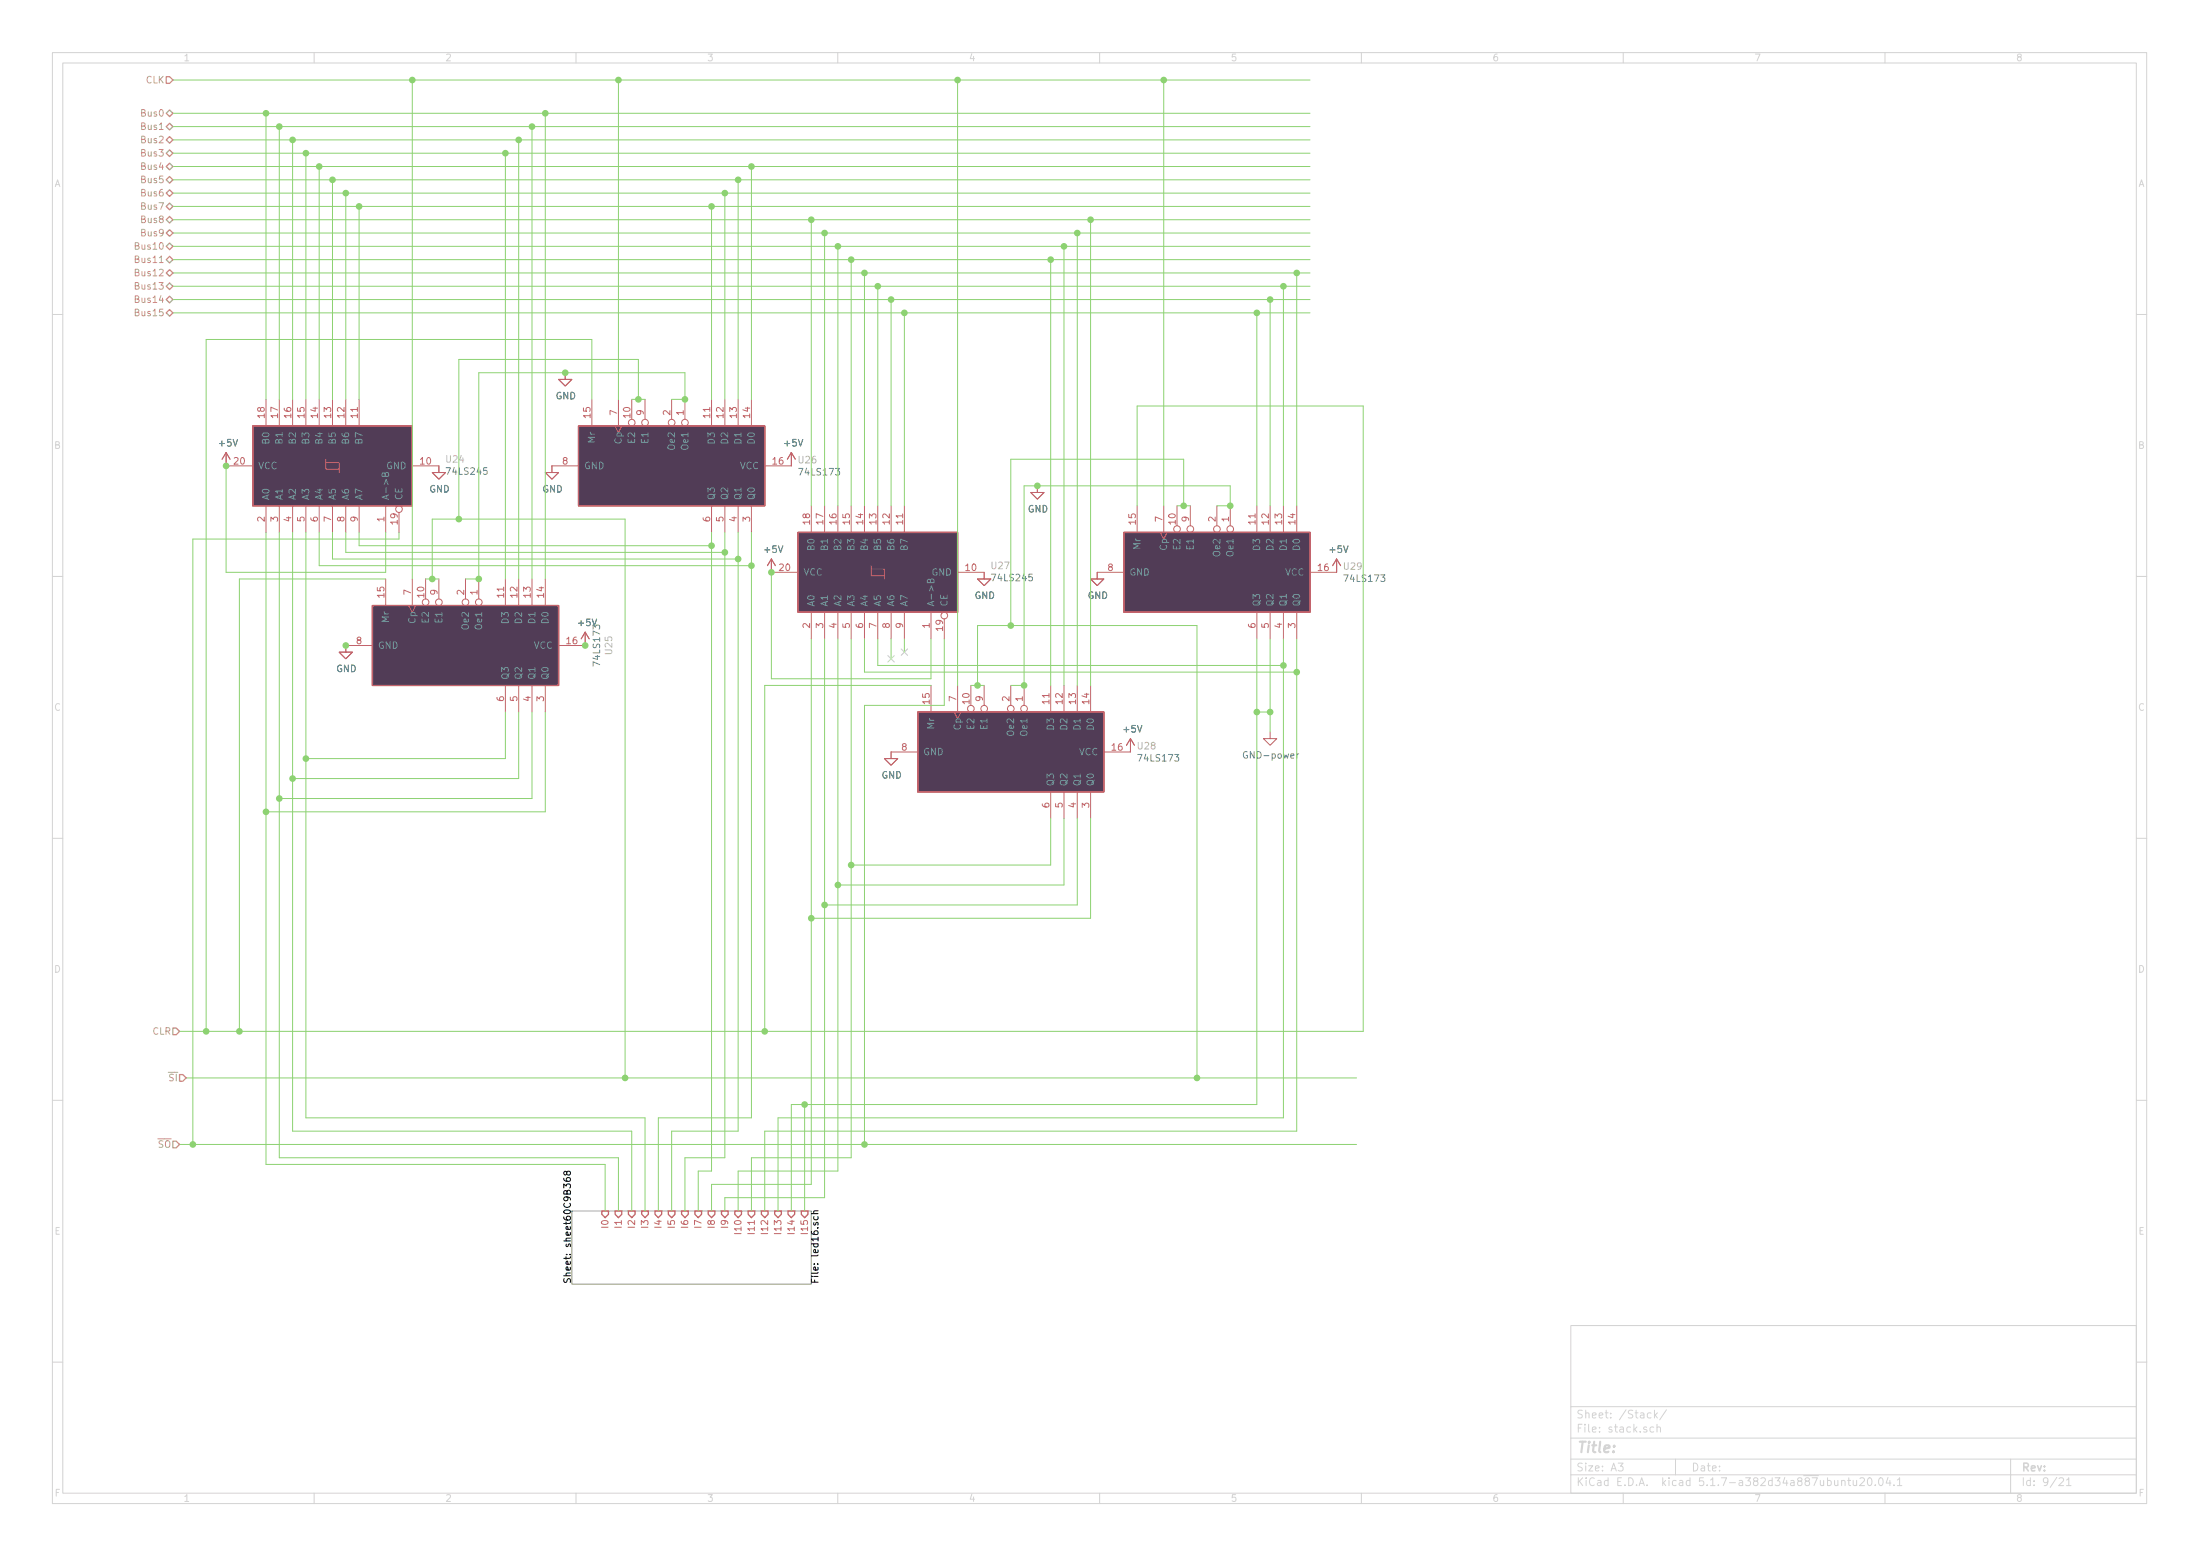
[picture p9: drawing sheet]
<svg xmlns="http://www.w3.org/2000/svg" width="420mm" height="297mm" viewBox="0 0 420 297" stroke-linecap="round" stroke-linejoin="round" font-family="sans-serif">
<g fill="none" stroke="#d3d3d3" stroke-width=".19">
<path d="M10 10h400v277h-400zM12 12h396v273.1h-396zM60 10v2M110 10v2M160 10v2M210 10v2M260 10v2M310 10v2M360 10v2M10 60h2M408 60h2M10 110h2"/>
<path d="M408 110h2M10 160h2M408 160h2M10 210h2M408 210h2M300 253h108v32.1h-108zM10 260h2M300 278.5h108M300 274.5h108M300 268.5h108M309 279.3h1l-.5 .6 .4 .1v.7l-.2 .1-.7-.1M315.3 269.8l-.4-.1-.3 .3 .1 .6 .2 .1 .4-.1"/>
<path d="M315.8 272.5l-.4-.1-.3 .3 .1 .6 .2 .1 .4-.1M316 269.2v1.5M316.1 270.1l.4 .6M316.5 272.5a.37 .37 0 0 1 .6 .1v.8M316.5 271.9v1.5M316.5 269.7l-.5 .6M318.3 269.1l-1.3 2M320 278.5v3M384 278.5v6.6M408 260h2M60 285.1v1.9M110 285.1v1.9"/>
<path d="M160 285.1v1.9M210 285.1v1.9M260 285.1v1.9M300 281.5h108M310 285.1v1.9M351.7 282.7h.1a.37 .37 0 0 1 .6 .1v.8M351.7 282.6v1M352.9 282.6h.5M353.1 282.1v1.3l.3 .2M353.9 282.6v.8a.39 .39 0 0 0 .7 .1M354.6 282.6v1M355.2 282.3l.6-.2 .2 .2 .1 .2-1 1.1h1"/>
<path d="M356.8 282.3l.2-.2a.8 .8 0 0 1 .5 .8 .8 .8 0 0 1-.5 .7l-.2-.1-.2-.5zM358.1 283.5v.1M358.9 282.3l.2-.2a.81 .81 0 0 1 .6 .6 .81 .81 0 0 1-.3 .8l-.1 .1a.79 .79 0 0 1-.4-1.3zM360 285.1v1.9M360.6 282l-.4 1.1h.9M360.9 282.6v1M361.7 283.5v.1M362.4 282.5l.4-.4v1.5M362.4 283.6h.8M393.2 282.3l.6-.2 .3 .4-.9 1.1h.9M394.7 282.5l.4-.4v1.5M394.7 283.6h.8"/>
</g>
<path d="M109.2 231.2h45.7v13.9h-45.7z" fill="none" stroke="#856fa5" stroke-width=".19"/>
<path d="M107.7 226.8v-.8l.5 .4 .1-.3h.6v.5l-.1 .2M107.7 224.9v.4a.87 .87 0 0 0 1.2 0l-.1-.4h-.5l-.1 .4 .2 .2M108.2 223.8l.3-.2h.2l.2 .2v.4l-.2 .1-.4-.1-.1-.4-.2-.2-.3 .2v.3l.2 .2 .3-.2M155 231.7h1.2M155.4 232.2v.4l.2 .3 .6-.2v-.5M156.2 231.2h-.8v.3l.1 .2" fill="none" stroke="#000" stroke-width=".19"/>
<g fill="none" stroke="#c47a4f" stroke-width=".25">
<path d="M114.9 231.2h1.3v.6l-.6 .6-.7-.6zM117.5 231.2h1.2v.6l-.6 .6-.6-.6zM120 231.2h1.3v.6l-.7 .6-.6-.6zM122.6 231.2h1.2v.6l-.6 .6-.6-.6zM125.1 231.2h1.3v.6l-.7 .6-.6-.6zM127.6 231.2h1.3v.6l-.6 .6-.7-.6zM130.2 231.2h1.2v.6l-.6 .6-.6-.6zM132.7 231.2h1.3v.6l-.7 .6-.6-.6zM135.3 231.2h1.2v.6l-.6 .6-.6-.6zM137.8 231.2h1.3v.6l-.7 .6-.6-.6zM140.3 231.2h1.3v.6l-.6 .6-.7-.6zM142.9 231.2h1.2v.6l-.6 .6-.6-.6z"/>
<path d="M145.4 231.2h1.3v.6l-.7 .6-.6-.6zM148 231.2h1.2v.6l-.6 .6-.6-.6zM150.5 231.2h1.3v.6l-.7 .6-.6-.6zM153 231.2h1.3v.6l-.6 .6-.7-.6z"/>
</g>
<g fill="#513c56" stroke="#513c56" stroke-width=".19">
<path d="M71.1 115.6h35.6v15.2h-35.6z"/>
<path d="M48.3 81.3h30.4v15.3h-30.4z"/>
<path d="M214.6 101.6h35.6v15.3h-35.6z"/>
<path d="M152.4 101.6h30.5v15.3h-30.5z"/>
<path d="M110.5 81.3h35.5v15.3h-35.5z"/>
<path d="M175.3 135.9h35.5v15.3h-35.5z"/>
</g>
<path d="M48.3 81.3h30.4v15.3h-30.4zM110.5 81.3h35.5v15.3h-35.5zM71.1 115.6h35.6v15.2h-35.6zM152.4 101.6h30.5v15.3h-30.5zM214.6 101.6h35.6v15.3h-35.6zM175.3 135.9h35.5v15.3h-35.5z" fill="none" stroke="#c4626b" stroke-width=".25"/>
<g fill="none" stroke="#c4626b" stroke-width=".19">
<path d="M50.8 76.2v5.1M53.3 76.2v5.1M55.9 76.2v5.1M58.4 76.2v5.1M61 76.2v5.1M63.5 76.2v5.1M66 76.2v5.1M68.6 76.2v5.1M107.9 71.2v1.2h1.3l-1.3 1.3-1.2-1.3h1.2M113 76.2v5.1M118.1 76.2v5.1M120.6 76.2v3.8"/>
<path d="M123.2 76.2v3.8M128.3 76.2v3.8M130.8 76.2v3.8M135.9 76.2v5.1M138.4 76.2v5.1M141 76.2v5.1M143.5 76.2v5.1M43.2 86.4v2.5h5.1M43.2 86.4l-.8 1.3M43.2 86.4l.7 1.3M50.8 96.6v5M53.3 96.6v5"/>
<path d="M55.9 96.6v5M58.4 96.6v5M61 96.6v5M62.2 88.3v1.3h2.6M62.2 87.7v.6h2.6v1.9M63.5 96.6v5M66 96.6v5M68.6 96.6v5M73.7 96.6v5M76.2 97.8v3.8M78.7 88.9h5.1v1.3h1.3l-1.3 1.3-1.3-1.3h1.3M110.5 88.9h-5.1v1.3h1.3l-1.3 1.3-1.3-1.3h1.3"/>
<path d="M117.5 81.3l.6 1.3 .6-1.3M135.9 96.6v5M138.4 96.6v5M141 96.6v5M143.5 96.6v5M151.1 86.4l-.7 1.3M151.1 86.4v2.5h-5.1M151.1 86.4l.8 1.3M154.9 96.6v5M157.5 96.6v5M160 96.6v5M162.6 96.6v5"/>
<path d="M165.1 96.6v5M167.6 96.6v5M170.2 96.6v5M172.7 96.6v5M198.1 92.7v1.3h1.3l-1.3 1.3-1.3-1.3h1.3M217.2 96.6v5M222.2 96.6v5M224.8 96.6v3.8M227.3 96.6v3.8M232.4 96.6v3.8M234.9 96.6v3.8M240 96.6v5"/>
<path d="M242.6 96.6v5M245.1 96.6v5M247.6 96.6v5M73.7 110.5v5.1M78.1 115.6l.6 1.3 .7-1.3M78.7 110.5v5.1M81.3 110.5v3.8M83.8 110.5v3.8M88.9 110.5v3.8M91.4 110.5v3.8M96.5 110.5v5.1M99.1 110.5v5.1"/>
<path d="M101.6 110.5v5.1M104.1 110.5v5.1M147.3 106.7l-.7 1.3M147.3 106.7v2.6h5.1M147.3 106.7l.8 1.3M154.9 116.9v5.1M157.5 116.9v5.1M160 116.9v5.1M162.6 116.9v5.1M165.1 116.9v5.1M166.4 108.6v1.3h2.5M166.4 108v.6h2.5v1.9"/>
<path d="M167.6 116.9v5.1M170.2 116.9v5.1M172.7 116.9v5.1M177.8 116.9v5.1M180.3 118.1v3.9M182.9 109.3h5.1v1.2h1.2l-1.2 1.3-1.3-1.3h1.3M214.6 109.3h-5.1v1.2h1.3l-1.3 1.3-1.2-1.3h1.2M221.6 101.6l.6 1.3 .7-1.3M240 116.9v5.1M242.6 116.9v5.1M245.1 116.9v5.1M247.6 116.9v5.1"/>
<path d="M255.3 106.7l-.8 1.3M255.3 106.7v2.6h-5.1M255.3 106.7l.7 1.3M71.1 123.2h-5.1v1.3h1.3l-1.3 1.3-1.2-1.3h1.2M96.5 130.8v5.1M99.1 130.8v5.1M101.6 130.8v5.1M104.1 130.8v5.1M111.8 120.7v2.5h-5.1M111.8 120.7l-.8 1.3M111.8 120.7l.7 1.3M177.8 130.8v5.1"/>
<path d="M182.2 135.9l.7 1.3 .6-1.3M182.9 130.8v5.1M185.4 130.8v3.9M188 130.8v3.9M193 130.8v3.9M195.6 130.8v3.9M200.7 130.8v5.1M203.2 130.8v5.1M205.7 130.8v5.1M208.3 130.8v5.1M242.6 139.7v1.3h1.2l-1.2 1.3-1.3-1.3h1.3M175.3 143.5h-5.1v1.3h1.2l-1.2 1.3-1.3-1.3h1.3"/>
<path d="M200.7 151.2v5M203.2 151.2v5M205.7 151.2v5M208.3 151.2v5M215.9 141l-.8 1.3M215.9 141v2.5h-5.1M215.9 141l.8 1.3"/>
<circle cx="76.2" cy="97.2" r=".63"/>
<circle cx="120.6" cy="80.7" r=".63"/>
<circle cx="123.2" cy="80.7" r=".63"/>
<circle cx="128.3" cy="80.7" r=".63"/>
<circle cx="130.8" cy="80.7" r=".63"/>
<circle cx="81.3" cy="115" r=".63"/>
<circle cx="83.8" cy="115" r=".63"/>
<circle cx="88.9" cy="115" r=".63"/>
<circle cx="91.4" cy="115" r=".63"/>
<circle cx="180.3" cy="117.5" r=".63"/>
<circle cx="224.8" cy="101" r=".63"/>
<circle cx="227.3" cy="101" r=".63"/>
<circle cx="232.4" cy="101" r=".63"/>
<circle cx="234.9" cy="101" r=".63"/>
<circle cx="185.4" cy="135.3" r=".63"/>
<circle cx="188" cy="135.3" r=".63"/>
<circle cx="193" cy="135.3" r=".63"/>
<circle cx="195.6" cy="135.3" r=".63"/>
</g>
<path d="M73.6 90.5l.2-.3h.2l.2 .2v.5h-1.3l.2-.6 .4 .1 .1 .5M177.7 110.8l.2-.3h.2l.3 .3v.4h-1.3l.1-.6 .4 .1 .1 .5M248 143.9l-.3 .2" fill="none" stroke="#669696" stroke-width=".19"/>
<g fill="none" stroke="#8dd272" stroke-width=".19">
<path d="M33 15.3h217.2M78.7 15.3v95.2M118.1 15.3v60.9M182.9 15.3v115.5M222.2 15.3v81.3M33 24.2h217.2M33 21.6h217.2M33 26.7h217.2M33 29.2h217.2M33 36.9h217.2M33 31.8h217.2M33 39.4h217.2"/>
<path d="M33 34.3h217.2M50.8 21.6v54.6M53.3 24.2v52M55.9 26.7v49.5M58.4 29.2v47M61 31.8v44.4M63.5 34.3v41.9M66 36.9v39.3M68.6 39.4v36.8M96.5 29.2v81.3M99.1 26.7v83.8M101.6 24.2v86.3"/>
<path d="M104.1 21.6v88.9M135.9 39.4v36.8M138.4 36.9v39.3M141 34.3v41.9M143.5 31.8v44.4M33 52.1h217.2M33 57.2h217.2M33 59.7h217.2M33 41.9h217.2M33 44.5h217.2M33 47h217.2M33 49.6h217.2"/>
<path d="M33 54.6h217.2M154.9 41.9v54.7M157.5 44.5v52.1M160 47v49.6M162.6 49.6v47M165.1 52.1v44.5M167.6 54.6v42M170.2 57.2v39.4M172.7 59.7v36.9M200.7 49.6v81.2M203.2 47v83.8M205.7 44.5v86.3"/>
<path d="M208.3 41.9v88.9M240 59.7v36.9M242.6 57.2v39.4M245.1 54.6v42M247.6 52.1v44.5M113 76.2v-11.4h-73.6v132.1M120.6 76.2h2.6M121.9 76.2v-7.6h-34.3v30.5M128.3 76.2h2.5v-5h-39.4v39.3h-2.5M43.2 88.9v20.4h30.5v-7.7M217.2 96.6v-19.1h43.1v119.4h-226M224.8 96.6h2.5"/>
<path d="M226.1 96.6v-8.9h-33.1v31.7M232.4 96.6h2.5v-3.9h-39.3v38.1h-2.6M50.8 101.6v120.7h64.8v8.9M53.3 101.6v119.4h64.8v10.2M55.9 101.6v114.3h64.7v15.3M58.4 101.6v111.8h64.8v17.8M61 101.6v6.4h82.5M63.5 101.6v5.1h77.5M66 101.6v3.8h72.4M68.6 101.6v2.6h67.3M73.7 110.5h-28v86.4M76.2 101.6v1.3h-39.4v115.6"/>
<path d="M81.3 110.5h2.5M82.5 110.5v-11.4h36.9v106.7M135.9 101.6v122h-2.6v7.6M138.4 101.6v119.4h-7.6v10.2M141 101.6v114.3h-12.7v15.3M143.5 101.6v111.8h-17.8v17.8M147.3 109.3v20.3h30.5v-7.6M96.5 135.9v8.9h-38.1M99.1 135.9v12.7h-43.2M101.6 135.9v16.5h-48.3M104.1 135.9v19.1h-53.3M154.9 122v104.1h-19v5.1"/>
<path d="M157.5 122v106.6h-19.1v2.6M160 122v101.6h-19v7.6M162.6 122v99h-19.1v10.2M165.1 122v6.3h82.5M167.6 122v5h77.5M170.2 122v3.8M172.7 122v2.5M177.8 130.8h-31.8v66.1M180.3 122v12.7h-15.2v83.8M185.4 130.8h2.6M186.7 130.8v-11.4h41.9v86.4M240 122v88.9h-88.9v20.3"/>
<path d="M240 135.9h2.6M242.6 122v17.7M245.1 122v91.4h-96.5v17.8M247.6 122v93.9h-101.6v15.3M200.7 156.2v8.9h-38.1M203.2 156.2v12.7h-43.2M205.7 156.2v16.6h-48.2M208.3 156.2v19.1h-53.4M34.3 218.5h224.8M35.6 205.8h223.5M153.7 210.9v20.3"/>
</g>
<g fill="none" stroke="#c3ae72" stroke-width=".25">
<path d="M31.7 14.6h.7l.6 .7-.6 .6h-.7zM31.7 31.8l.7-.6 .6 .6-.6 .6zM31.7 39.4l.7-.6 .6 .6-.6 .6zM31.7 34.3l.7-.6 .6 .6-.6 .7zM31.7 26.7l.7-.6 .6 .6-.6 .6zM31.7 24.2l.7-.7 .6 .7-.6 .6zM31.7 36.9l.7-.7 .6 .7-.6 .6zM31.7 29.2l.7-.6 .6 .6-.6 .7zM32.4 21l.6 .6-.6 .7-.7-.7zM31.7 41.9l.7-.6 .6 .6-.6 .7zM31.7 44.5l.7-.6 .6 .6-.6 .6zM31.7 47l.7-.6 .6 .6-.6 .7z"/>
<path d="M31.7 49.6l.7-.7 .6 .7-.6 .6zM31.7 57.2l.7-.6 .6 .6-.6 .6zM31.7 59.7l.7-.6 .6 .6-.6 .7zM32.4 51.5l.6 .6-.6 .6-.7-.6zM32.4 54l.6 .6-.6 .7-.7-.7zM33 196.3h.7l.6 .6-.6 .6h-.7zM33 217.8h.7l.6 .7-.6 .6h-.7zM34.3 205.1h.6l.7 .7-.7 .6h-.6z"/>
</g>
<g fill="#8dd272" stroke="#8dd272" stroke-width=".25">
<circle cx="138.4" cy="105.4" r=".51"/>
<circle cx="45.7" cy="196.9" r=".51"/>
<circle cx="58.4" cy="144.8" r=".51"/>
<circle cx="50.8" cy="21.6" r=".51"/>
<circle cx="203.2" cy="47" r=".51"/>
<circle cx="154.9" cy="175.3" r=".51"/>
<circle cx="121.9" cy="76.2" r=".51"/>
<circle cx="78.7" cy="15.3" r=".51"/>
<circle cx="99.1" cy="26.7" r=".51"/>
<circle cx="104.1" cy="21.6" r=".51"/>
<circle cx="82.6" cy="110.5" r=".51"/>
<circle cx="200.7" cy="49.6" r=".51"/>
<circle cx="96.5" cy="29.2" r=".51"/>
<circle cx="141" cy="106.7" r=".51"/>
<circle cx="135.9" cy="104.2" r=".51"/>
<circle cx="101.6" cy="24.2" r=".51"/>
<circle cx="247.7" cy="128.3" r=".51"/>
<circle cx="153.7" cy="210.9" r=".51"/>
<circle cx="91.4" cy="110.5" r=".51"/>
<circle cx="240" cy="135.9" r=".51"/>
<circle cx="111.8" cy="123.2" r=".51"/>
<circle cx="147.3" cy="109.3" r=".51"/>
<circle cx="66" cy="123.2" r=".51"/>
<circle cx="245.1" cy="127" r=".51"/>
<circle cx="39.4" cy="196.9" r=".51"/>
<circle cx="245.1" cy="54.6" r=".51"/>
<circle cx="157.5" cy="172.8" r=".51"/>
<circle cx="242.6" cy="57.2" r=".51"/>
<circle cx="240" cy="59.7" r=".51"/>
<circle cx="162.6" cy="165.1" r=".51"/>
<circle cx="186.7" cy="130.8" r=".51"/>
<circle cx="208.3" cy="41.9" r=".51"/>
<circle cx="226.1" cy="96.6" r=".51"/>
<circle cx="160" cy="168.9" r=".51"/>
<circle cx="146.1" cy="196.9" r=".51"/>
<circle cx="205.7" cy="44.5" r=".51"/>
<circle cx="130.8" cy="76.2" r=".51"/>
<circle cx="198.1" cy="92.7" r=".51"/>
<circle cx="235" cy="96.6" r=".51"/>
<circle cx="165.1" cy="218.5" r=".51"/>
<circle cx="242.6" cy="135.9" r=".51"/>
<circle cx="195.6" cy="130.8" r=".51"/>
<circle cx="58.4" cy="29.2" r=".51"/>
<circle cx="167.6" cy="54.6" r=".51"/>
<circle cx="43.2" cy="88.9" r=".51"/>
<circle cx="61" cy="31.8" r=".51"/>
<circle cx="108" cy="71.2" r=".51"/>
<circle cx="138.4" cy="36.9" r=".51"/>
<circle cx="165.1" cy="52.1" r=".51"/>
<circle cx="162.6" cy="49.6" r=".51"/>
<circle cx="63.5" cy="34.3" r=".51"/>
<circle cx="160" cy="47" r=".51"/>
<circle cx="66" cy="36.9" r=".51"/>
<circle cx="154.9" cy="41.9" r=".51"/>
<circle cx="68.6" cy="39.4" r=".51"/>
<circle cx="247.7" cy="52.1" r=".51"/>
<circle cx="157.5" cy="44.5" r=".51"/>
<circle cx="53.3" cy="24.2" r=".51"/>
<circle cx="135.9" cy="39.4" r=".51"/>
<circle cx="141" cy="34.3" r=".51"/>
<circle cx="143.5" cy="108" r=".51"/>
<circle cx="143.5" cy="31.8" r=".51"/>
<circle cx="87.6" cy="99.1" r=".51"/>
<circle cx="118.1" cy="15.3" r=".51"/>
<circle cx="172.7" cy="59.7" r=".51"/>
<circle cx="193" cy="119.4" r=".51"/>
<circle cx="55.9" cy="148.6" r=".51"/>
<circle cx="228.6" cy="205.8" r=".51"/>
<circle cx="53.3" cy="152.4" r=".51"/>
<circle cx="222.2" cy="15.3" r=".51"/>
<circle cx="36.8" cy="218.5" r=".51"/>
<circle cx="50.8" cy="155" r=".51"/>
<circle cx="182.9" cy="15.3" r=".51"/>
<circle cx="170.2" cy="57.2" r=".51"/>
<circle cx="55.9" cy="26.7" r=".51"/>
<circle cx="119.4" cy="205.8" r=".51"/>
</g>
<path d="M169.6 125.2l1.2 1.2M170.8 125.2l-1.2 1.2M172.1 123.9l1.2 1.2M173.3 123.9l-1.2 1.2" fill="none" stroke="#95dbdf" stroke-width=".19"/>
<text font-size="2.8" fill="#d3d3d3" x="301" y="277.3">Title:</text>
<g font-size="2.1" fill="#d3d3d3">
<text x="301" y="273.5">File: stack.sch</text>
<text x="301" y="270.8">Sheet: /Stack/</text>
<text x="301" y="280.9">Size: A3</text>
<text x="323" y="280.9">Date:</text>
<text x="386" y="280.9">Rev:</text>
<text x="301" y="283.7">KiCad E.D.A. kicad 5.1.7-a382d34a887ubuntu20.04.1</text>
<text x="386" y="283.7">Id: 9/21</text>
</g>
<g font-size="1.8" fill="#d3d3d3">
<text x="35" y="11.7">1</text>
<text x="85" y="11.7">2</text>
<text x="135" y="11.7">3</text>
<text x="185" y="11.7">4</text>
<text x="235" y="11.7">5</text>
<text x="285" y="11.7">6</text>
<text x="335" y="11.7">7</text>
<text x="385" y="11.7">8</text>
<text x="10.4" y="35.7">A</text>
<text x="408.4" y="35.7">A</text>
<text x="10.4" y="85.7">B</text>
<text x="408.4" y="85.7">B</text>
<text x="10.4" y="135.7">C</text>
<text x="408.4" y="135.7">C</text>
<text x="10.4" y="185.7">D</text>
<text x="408.4" y="185.7">D</text>
<text x="10.4" y="235.7">E</text>
<text x="408.4" y="235.7">E</text>
<text x="10.5" y="285.7">F</text>
<text x="35" y="286.7">1</text>
<text x="85" y="286.7">2</text>
<text x="135" y="286.7">3</text>
<text x="185" y="286.7">4</text>
<text x="235" y="286.7">5</text>
<text x="285" y="286.7">6</text>
<text x="335" y="286.7">7</text>
<text x="385" y="286.7">8</text>
<text x="408.5" y="285.7">F</text>
</g>
<g font-size="1.8" fill="#c3ae72">
<text x="27.9" y="15.9">CLK</text>
<text x="27.2" y="22.3">Bus0</text>
<text x="27.2" y="27.3">Bus2</text>
<text x="27.2" y="24.8">Bus1</text>
<text x="27.2" y="29.9">Bus3</text>
<text x="27.2" y="32.4">Bus4</text>
<text x="27.2" y="35">Bus5</text>
<text x="27.2" y="40">Bus7</text>
<text x="27.2" y="37.5">Bus6</text>
<text x="26.2" y="47.7">Bus10</text>
<text x="27.2" y="42.6">Bus8</text>
<text x="27.2" y="45.1">Bus9</text>
<text x="26.2" y="52.7">Bus12</text>
<text x="26.2" y="50.2">Bus11</text>
<text x="26.2" y="55.3">Bus13</text>
<text x="26.2" y="57.8">Bus14</text>
<text x="26.2" y="60.4">Bus15</text>
<text x="29.1" y="197.5">CLR</text>
<text x="32.4" y="206.4">SI</text>
<text x="30.2" y="219.1">SO</text>
</g>
<g font-size="1.8" fill="#669696">
<text x="106.1" y="76.2">GND</text>
<text x="42" y="85.2">+5V</text>
<text x="49.3" y="89.6">VCC</text>
<text x="51.4" y="84.6" transform="rotate(-90 51.4 84.6)">B0</text>
<text x="54" y="84.6" transform="rotate(-90 54 84.6)">B1</text>
<text x="56.5" y="84.6" transform="rotate(-90 56.5 84.6)">B2</text>
<text x="59.1" y="84.6" transform="rotate(-90 59.1 84.6)">B3</text>
<text x="61.6" y="84.6" transform="rotate(-90 61.6 84.6)">B4</text>
<text x="64.1" y="84.6" transform="rotate(-90 64.1 84.6)">B5</text>
<text x="66.7" y="84.6" transform="rotate(-90 66.7 84.6)">B6</text>
<text x="69.2" y="84.6" transform="rotate(-90 69.2 84.6)">B7</text>
<text x="73.8" y="89.6">GND</text>
<text x="111.5" y="89.6">GND</text>
<text x="113.7" y="84.5" transform="rotate(-90 113.7 84.5)">Mr</text>
<text x="118.7" y="84.7" transform="rotate(-90 118.7 84.7)">Cp</text>
<text x="121.3" y="84.5" transform="rotate(-90 121.3 84.5)">E2</text>
<text x="123.8" y="84.5" transform="rotate(-90 123.8 84.5)">E1</text>
<text x="128.9" y="85.7" transform="rotate(-90 128.9 85.7)">Oe2</text>
<text x="131.4" y="85.7" transform="rotate(-90 131.4 85.7)">Oe1</text>
<text x="136.5" y="84.6" transform="rotate(-90 136.5 84.6)">D3</text>
<text x="139.1" y="84.6" transform="rotate(-90 139.1 84.6)">D2</text>
<text x="141.3" y="89.6">VCC</text>
<text x="141.6" y="84.6" transform="rotate(-90 141.6 84.6)">D1</text>
<text x="144.1" y="84.6" transform="rotate(-90 144.1 84.6)">D0</text>
<text x="149.9" y="85.2">+5V</text>
<text x="51.4" y="95.5" transform="rotate(-90 51.4 95.5)">A0</text>
<text x="54" y="95.5" transform="rotate(-90 54 95.5)">A1</text>
<text x="56.5" y="95.5" transform="rotate(-90 56.5 95.5)">A2</text>
<text x="59.1" y="95.5" transform="rotate(-90 59.1 95.5)">A3</text>
<text x="61.6" y="95.5" transform="rotate(-90 61.6 95.5)">A4</text>
<text x="64.1" y="95.5" transform="rotate(-90 64.1 95.5)">A5</text>
<text x="66.7" y="95.5" transform="rotate(-90 66.7 95.5)">A6</text>
<text x="69.2" y="95.5" transform="rotate(-90 69.2 95.5)">A7</text>
<text x="74.3" y="95.5" transform="rotate(-90 74.3 95.5)">A-&gt;B</text>
<text x="76.8" y="95.5" transform="rotate(-90 76.8 95.5)">CE</text>
<text x="82" y="94">GND</text>
<text x="85.6" y="90.6">74LS245</text>
<text x="103.6" y="94">GND</text>
<text x="136.5" y="95.5" transform="rotate(-90 136.5 95.5)">Q3</text>
<text x="139.1" y="95.5" transform="rotate(-90 139.1 95.5)">Q2</text>
<text x="141.6" y="95.5" transform="rotate(-90 141.6 95.5)">Q1</text>
<text x="144.1" y="95.5" transform="rotate(-90 144.1 95.5)">Q0</text>
<text x="152.9" y="90.8">74LS173</text>
<text x="196.3" y="97.8">GND</text>
<text x="146.1" y="105.5">+5V</text>
<text x="155.6" y="104.9" transform="rotate(-90 155.6 104.9)">B0</text>
<text x="158.1" y="104.9" transform="rotate(-90 158.1 104.9)">B1</text>
<text x="160.7" y="104.9" transform="rotate(-90 160.7 104.9)">B2</text>
<text x="163.2" y="104.9" transform="rotate(-90 163.2 104.9)">B3</text>
<text x="165.7" y="104.9" transform="rotate(-90 165.7 104.9)">B4</text>
<text x="168.3" y="104.9" transform="rotate(-90 168.3 104.9)">B5</text>
<text x="170.8" y="104.9" transform="rotate(-90 170.8 104.9)">B6</text>
<text x="173.4" y="104.9" transform="rotate(-90 173.4 104.9)">B7</text>
<text x="217.8" y="104.8" transform="rotate(-90 217.8 104.8)">Mr</text>
<text x="222.9" y="105" transform="rotate(-90 222.9 105)">Cp</text>
<text x="225.4" y="104.8" transform="rotate(-90 225.4 104.8)">E2</text>
<text x="228" y="104.8" transform="rotate(-90 228 104.8)">E1</text>
<text x="233" y="106" transform="rotate(-90 233 106)">Oe2</text>
<text x="235.6" y="106" transform="rotate(-90 235.6 106)">Oe1</text>
<text x="240.7" y="104.9" transform="rotate(-90 240.7 104.9)">D3</text>
<text x="243.2" y="104.9" transform="rotate(-90 243.2 104.9)">D2</text>
<text x="245.7" y="104.9" transform="rotate(-90 245.7 104.9)">D1</text>
<text x="248.3" y="104.9" transform="rotate(-90 248.3 104.9)">D0</text>
<text x="254.1" y="105.5">+5V</text>
<text x="153.4" y="109.9">VCC</text>
<text x="177.9" y="109.9">GND</text>
<text x="189.7" y="111">74LS245</text>
<text x="215.6" y="109.9">GND</text>
<text x="245.4" y="109.9">VCC</text>
<text x="257" y="111.1">74LS173</text>
<text x="74.3" y="118.8" transform="rotate(-90 74.3 118.8)">Mr</text>
<text x="79.4" y="119" transform="rotate(-90 79.4 119)">Cp</text>
<text x="81.9" y="118.8" transform="rotate(-90 81.9 118.8)">E2</text>
<text x="84.5" y="118.8" transform="rotate(-90 84.5 118.8)">E1</text>
<text x="89.5" y="120" transform="rotate(-90 89.5 120)">Oe2</text>
<text x="92.1" y="120" transform="rotate(-90 92.1 120)">Oe1</text>
<text x="97.2" y="118.9" transform="rotate(-90 97.2 118.9)">D3</text>
<text x="99.7" y="118.9" transform="rotate(-90 99.7 118.9)">D2</text>
<text x="102.2" y="118.9" transform="rotate(-90 102.2 118.9)">D1</text>
<text x="104.8" y="118.9" transform="rotate(-90 104.8 118.9)">D0</text>
<text x="110.5" y="119.5">+5V</text>
<text x="155.6" y="115.9" transform="rotate(-90 155.6 115.9)">A0</text>
<text x="158.1" y="115.9" transform="rotate(-90 158.1 115.9)">A1</text>
<text x="160.7" y="115.9" transform="rotate(-90 160.7 115.9)">A2</text>
<text x="163.2" y="115.9" transform="rotate(-90 163.2 115.9)">A3</text>
<text x="165.7" y="115.9" transform="rotate(-90 165.7 115.9)">A4</text>
<text x="168.3" y="115.9" transform="rotate(-90 168.3 115.9)">A5</text>
<text x="170.8" y="115.9" transform="rotate(-90 170.8 115.9)">A6</text>
<text x="173.4" y="115.9" transform="rotate(-90 173.4 115.9)">A7</text>
<text x="178.4" y="115.9" transform="rotate(-90 178.4 115.9)">A-&gt;B</text>
<text x="181" y="115.9" transform="rotate(-90 181 115.9)">CE</text>
<text x="186.1" y="114.3">GND</text>
<text x="207.7" y="114.3">GND</text>
<text x="240.7" y="115.9" transform="rotate(-90 240.7 115.9)">Q3</text>
<text x="243.2" y="115.9" transform="rotate(-90 243.2 115.9)">Q2</text>
<text x="245.7" y="115.9" transform="rotate(-90 245.7 115.9)">Q1</text>
<text x="248.3" y="115.9" transform="rotate(-90 248.3 115.9)">Q0</text>
<text x="72.1" y="123.9">GND</text>
<text x="101.9" y="123.9">VCC</text>
<text x="64.2" y="128.3">GND</text>
<text x="97.2" y="129.8" transform="rotate(-90 97.2 129.8)">Q3</text>
<text x="99.7" y="129.8" transform="rotate(-90 99.7 129.8)">Q2</text>
<text x="102.2" y="129.8" transform="rotate(-90 102.2 129.8)">Q1</text>
<text x="104.8" y="129.8" transform="rotate(-90 104.8 129.8)">Q0</text>
<text x="114.6" y="126.8" transform="rotate(-90 114.6 126.8)">74LS173</text>
<text x="178.4" y="139.1" transform="rotate(-90 178.4 139.1)">Mr</text>
<text x="183.5" y="139.3" transform="rotate(-90 183.5 139.3)">Cp</text>
<text x="186.1" y="139.1" transform="rotate(-90 186.1 139.1)">E2</text>
<text x="188.6" y="139.1" transform="rotate(-90 188.6 139.1)">E1</text>
<text x="193.7" y="140.3" transform="rotate(-90 193.7 140.3)">Oe2</text>
<text x="196.2" y="140.3" transform="rotate(-90 196.2 140.3)">Oe1</text>
<text x="201.3" y="139.2" transform="rotate(-90 201.3 139.2)">D3</text>
<text x="203.8" y="139.2" transform="rotate(-90 203.8 139.2)">D2</text>
<text x="206.4" y="139.2" transform="rotate(-90 206.4 139.2)">D1</text>
<text x="208.9" y="139.2" transform="rotate(-90 208.9 139.2)">D0</text>
<text x="214.7" y="139.8">+5V</text>
<text x="168.4" y="148.6">GND</text>
<text x="176.3" y="144.2">GND</text>
<text x="206.1" y="144.2">VCC</text>
<text x="217.7" y="145.4">74LS173</text>
<text x="237.8" y="144.8">GND-power</text>
<text x="201.3" y="150.2" transform="rotate(-90 201.3 150.2)">Q3</text>
<text x="203.8" y="150.2" transform="rotate(-90 203.8 150.2)">Q2</text>
<text x="206.4" y="150.2" transform="rotate(-90 206.4 150.2)">Q1</text>
<text x="208.9" y="150.2" transform="rotate(-90 208.9 150.2)">Q0</text>
</g>
<g font-size="1.8" fill="#c4626b">
<text x="50.5" y="79.7" transform="rotate(-90 50.5 79.7)">18</text>
<text x="53.1" y="79.7" transform="rotate(-90 53.1 79.7)">17</text>
<text x="55.6" y="79.7" transform="rotate(-90 55.6 79.7)">16</text>
<text x="58.2" y="79.7" transform="rotate(-90 58.2 79.7)">15</text>
<text x="60.7" y="79.7" transform="rotate(-90 60.7 79.7)">14</text>
<text x="63.2" y="79.7" transform="rotate(-90 63.2 79.7)">13</text>
<text x="65.8" y="79.7" transform="rotate(-90 65.8 79.7)">12</text>
<text x="68.3" y="79.7" transform="rotate(-90 68.3 79.7)">11</text>
<text x="112.8" y="79.7" transform="rotate(-90 112.8 79.7)">15</text>
<text x="117.9" y="79.3" transform="rotate(-90 117.9 79.3)">7</text>
<text x="120.4" y="79.7" transform="rotate(-90 120.4 79.7)">10</text>
<text x="122.9" y="79.3" transform="rotate(-90 122.9 79.3)">9</text>
<text x="128" y="79.3" transform="rotate(-90 128 79.3)">2</text>
<text x="130.6" y="79.3" transform="rotate(-90 130.6 79.3)">1</text>
<text x="135.6" y="79.7" transform="rotate(-90 135.6 79.7)">11</text>
<text x="138.2" y="79.7" transform="rotate(-90 138.2 79.7)">12</text>
<text x="140.7" y="79.7" transform="rotate(-90 140.7 79.7)">13</text>
<text x="143.3" y="79.7" transform="rotate(-90 143.3 79.7)">14</text>
<text x="44.8" y="88.7">20</text>
<text x="80.3" y="88.7">10</text>
<text x="107.5" y="88.7">8</text>
<text x="147.6" y="88.7">16</text>
<text x="50.5" y="99.6" transform="rotate(-90 50.5 99.6)">2</text>
<text x="53.1" y="99.6" transform="rotate(-90 53.1 99.6)">3</text>
<text x="55.6" y="99.6" transform="rotate(-90 55.6 99.6)">4</text>
<text x="58.2" y="99.6" transform="rotate(-90 58.2 99.6)">5</text>
<text x="60.7" y="99.6" transform="rotate(-90 60.7 99.6)">6</text>
<text x="63.2" y="99.6" transform="rotate(-90 63.2 99.6)">7</text>
<text x="65.8" y="99.6" transform="rotate(-90 65.8 99.6)">8</text>
<text x="68.3" y="99.6" transform="rotate(-90 68.3 99.6)">9</text>
<text x="73.4" y="99.6" transform="rotate(-90 73.4 99.6)">1</text>
<text x="75.9" y="100.1" transform="rotate(-90 75.9 100.1)">19</text>
<text x="135.6" y="99.6" transform="rotate(-90 135.6 99.6)">6</text>
<text x="138.2" y="99.6" transform="rotate(-90 138.2 99.6)">5</text>
<text x="140.7" y="99.6" transform="rotate(-90 140.7 99.6)">4</text>
<text x="143.3" y="99.6" transform="rotate(-90 143.3 99.6)">3</text>
<text x="154.7" y="100.1" transform="rotate(-90 154.7 100.1)">18</text>
<text x="157.2" y="100.1" transform="rotate(-90 157.2 100.1)">17</text>
<text x="159.8" y="100.1" transform="rotate(-90 159.8 100.1)">16</text>
<text x="162.3" y="100.1" transform="rotate(-90 162.3 100.1)">15</text>
<text x="164.8" y="100.1" transform="rotate(-90 164.8 100.1)">14</text>
<text x="167.4" y="100.1" transform="rotate(-90 167.4 100.1)">13</text>
<text x="169.9" y="100.1" transform="rotate(-90 169.9 100.1)">12</text>
<text x="172.5" y="100.1" transform="rotate(-90 172.5 100.1)">11</text>
<text x="216.9" y="100.1" transform="rotate(-90 216.9 100.1)">15</text>
<text x="222" y="99.6" transform="rotate(-90 222 99.6)">7</text>
<text x="224.5" y="100.1" transform="rotate(-90 224.5 100.1)">10</text>
<text x="227.1" y="99.6" transform="rotate(-90 227.1 99.6)">9</text>
<text x="232.2" y="99.6" transform="rotate(-90 232.2 99.6)">2</text>
<text x="234.7" y="99.6" transform="rotate(-90 234.7 99.6)">1</text>
<text x="239.8" y="100.1" transform="rotate(-90 239.8 100.1)">11</text>
<text x="242.3" y="100.1" transform="rotate(-90 242.3 100.1)">12</text>
<text x="244.9" y="100.1" transform="rotate(-90 244.9 100.1)">13</text>
<text x="247.4" y="100.1" transform="rotate(-90 247.4 100.1)">14</text>
<text x="78.5" y="113.5" transform="rotate(-90 78.5 113.5)">7</text>
<text x="83.6" y="113.5" transform="rotate(-90 83.6 113.5)">9</text>
<text x="88.6" y="113.5" transform="rotate(-90 88.6 113.5)">2</text>
<text x="91.2" y="113.5" transform="rotate(-90 91.2 113.5)">1</text>
<text x="148.9" y="109">20</text>
<text x="184.5" y="109">10</text>
<text x="211.6" y="109">8</text>
<text x="251.8" y="109">16</text>
<text x="73.4" y="114" transform="rotate(-90 73.4 114)">15</text>
<text x="81" y="114" transform="rotate(-90 81 114)">10</text>
<text x="96.3" y="114" transform="rotate(-90 96.3 114)">11</text>
<text x="98.8" y="114" transform="rotate(-90 98.8 114)">12</text>
<text x="101.3" y="114" transform="rotate(-90 101.3 114)">13</text>
<text x="103.9" y="114" transform="rotate(-90 103.9 114)">14</text>
<text x="154.7" y="119.9" transform="rotate(-90 154.7 119.9)">2</text>
<text x="157.2" y="119.9" transform="rotate(-90 157.2 119.9)">3</text>
<text x="159.8" y="119.9" transform="rotate(-90 159.8 119.9)">4</text>
<text x="162.3" y="119.9" transform="rotate(-90 162.3 119.9)">5</text>
<text x="164.8" y="119.9" transform="rotate(-90 164.8 119.9)">6</text>
<text x="167.4" y="119.9" transform="rotate(-90 167.4 119.9)">7</text>
<text x="169.9" y="119.9" transform="rotate(-90 169.9 119.9)">8</text>
<text x="172.5" y="119.9" transform="rotate(-90 172.5 119.9)">9</text>
<text x="177.5" y="119.9" transform="rotate(-90 177.5 119.9)">1</text>
<text x="239.8" y="119.9" transform="rotate(-90 239.8 119.9)">6</text>
<text x="242.3" y="119.9" transform="rotate(-90 242.3 119.9)">5</text>
<text x="244.9" y="119.9" transform="rotate(-90 244.9 119.9)">4</text>
<text x="247.4" y="119.9" transform="rotate(-90 247.4 119.9)">3</text>
<text x="68.1" y="123">8</text>
<text x="108.3" y="123">16</text>
<text x="180.1" y="120.4" transform="rotate(-90 180.1 120.4)">19</text>
<text x="96.3" y="133.9" transform="rotate(-90 96.3 133.9)">6</text>
<text x="98.8" y="133.9" transform="rotate(-90 98.8 133.9)">5</text>
<text x="101.3" y="133.9" transform="rotate(-90 101.3 133.9)">4</text>
<text x="103.9" y="133.9" transform="rotate(-90 103.9 133.9)">3</text>
<text x="177.5" y="134.4" transform="rotate(-90 177.5 134.4)">15</text>
<text x="182.6" y="133.9" transform="rotate(-90 182.6 133.9)">7</text>
<text x="185.2" y="134.4" transform="rotate(-90 185.2 134.4)">10</text>
<text x="187.7" y="133.9" transform="rotate(-90 187.7 133.9)">9</text>
<text x="192.8" y="133.9" transform="rotate(-90 192.8 133.9)">2</text>
<text x="195.3" y="133.9" transform="rotate(-90 195.3 133.9)">1</text>
<text x="200.4" y="134.4" transform="rotate(-90 200.4 134.4)">11</text>
<text x="202.9" y="134.4" transform="rotate(-90 202.9 134.4)">12</text>
<text x="205.5" y="134.4" transform="rotate(-90 205.5 134.4)">13</text>
<text x="208" y="134.4" transform="rotate(-90 208 134.4)">14</text>
<text x="172.2" y="143.3">8</text>
<text x="212.4" y="143.3">16</text>
<text x="200.4" y="154.2" transform="rotate(-90 200.4 154.2)">6</text>
<text x="202.9" y="154.2" transform="rotate(-90 202.9 154.2)">5</text>
<text x="205.5" y="154.2" transform="rotate(-90 205.5 154.2)">4</text>
<text x="208" y="154.2" transform="rotate(-90 208 154.2)">3</text>
</g>
<g font-size="1.8" fill="#a683e1">
<text x="85.3" y="88.3">U24</text>
<text x="152.6" y="88.5">U26</text>
<text x="189.4" y="108.6">U27</text>
<text x="256.7" y="108.8">U29</text>
<text x="116.9" y="124.9" transform="rotate(-90 116.9 124.9)">U25</text>
<text x="217.3" y="143.1">U28</text>
</g>
<g font-size="1.8" fill="#c47a4f">
<text x="116.2" y="234.2" transform="rotate(-90 116.2 234.2)">I0</text>
<text x="118.7" y="234.2" transform="rotate(-90 118.7 234.2)">I1</text>
<text x="121.3" y="234.2" transform="rotate(-90 121.3 234.2)">I2</text>
<text x="123.8" y="234.2" transform="rotate(-90 123.8 234.2)">I3</text>
<text x="126.4" y="234.2" transform="rotate(-90 126.4 234.2)">I4</text>
<text x="128.9" y="234.2" transform="rotate(-90 128.9 234.2)">I5</text>
<text x="131.4" y="234.2" transform="rotate(-90 131.4 234.2)">I6</text>
<text x="134" y="234.2" transform="rotate(-90 134 234.2)">I7</text>
<text x="136.5" y="234.2" transform="rotate(-90 136.5 234.2)">I8</text>
<text x="139.1" y="234.2" transform="rotate(-90 139.1 234.2)">I9</text>
<text x="141.6" y="235.2" transform="rotate(-90 141.6 235.2)">I10</text>
<text x="144.1" y="235.2" transform="rotate(-90 144.1 235.2)">I11</text>
<text x="146.7" y="235.2" transform="rotate(-90 146.7 235.2)">I12</text>
<text x="149.2" y="235.2" transform="rotate(-90 149.2 235.2)">I13</text>
<text x="151.8" y="235.2" transform="rotate(-90 151.8 235.2)">I14</text>
<text x="154.3" y="235.2" transform="rotate(-90 154.3 235.2)">I15</text>
</g>
<g font-size="1.8">
<text x="109" y="245.1" transform="rotate(-90 109 245.1)">Sheet: sheet60C9B368</text>
<text x="156.3" y="245.1" transform="rotate(-90 156.3 245.1)">File: led16.sch</text>
</g>
</svg>
